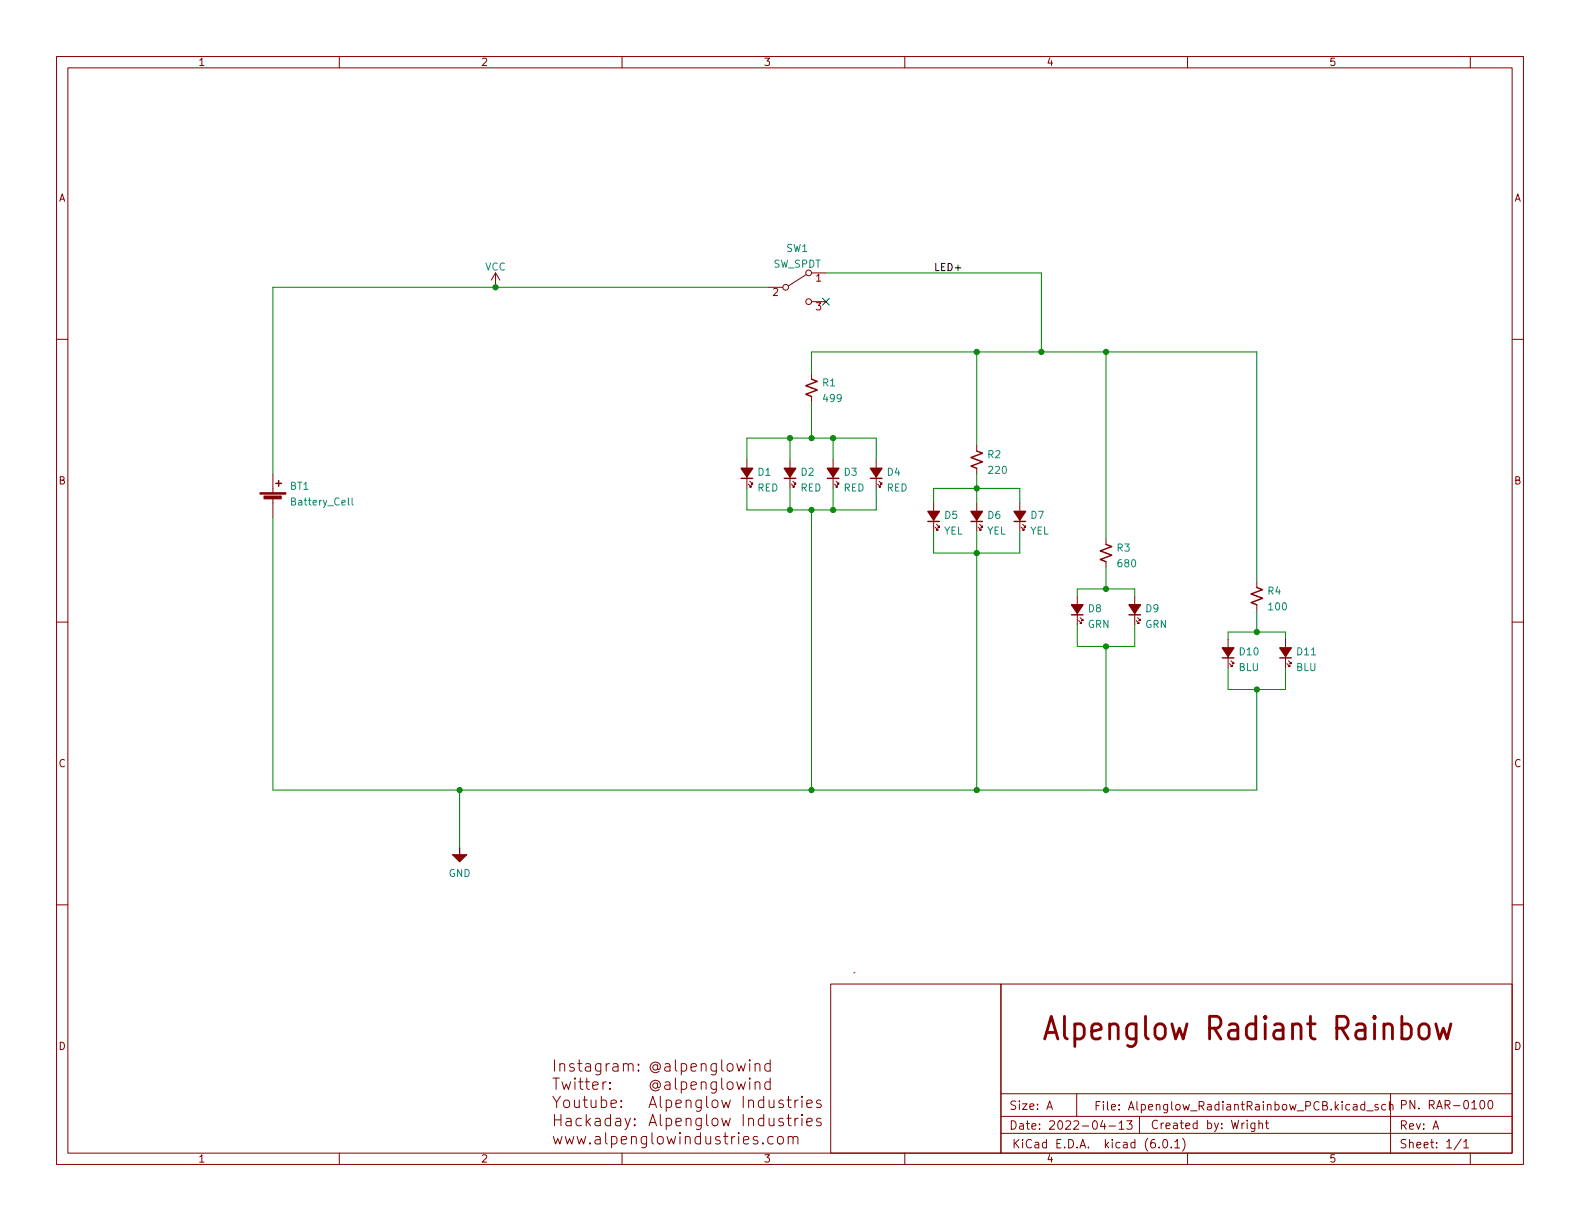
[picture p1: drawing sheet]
<svg xmlns="http://www.w3.org/2000/svg" width="279mm" height="216mm" viewBox="0 0 279 216" stroke-linecap="round" stroke-linejoin="round" font-family="sans-serif">
<g fill="none" stroke="#840000" stroke-width=".18">
<path d="M10 10h259.4v195.9h-259.4zM12 12h255.4v191.9h-255.4zM60 10v2M110 10v2M160 10v2M210 10v2M260 10v2M10 60h2M87.6 48.3l-.7 1.2M87.6 48.3v2.5M87.6 48.3l.8 1.2M135.9 50.8h2.5"/>
<path d="M142.6 48.5l-3.2 2M143.5 48.3h2.5M143.5 53.3h2.5M267.4 60h2M143.5 66v1.1M143.5 70.1v1M172.7 78.7v1.1M48.3 83.8v3.3M48.3 88.1v3.3M132.1 81.3v5.1M132.3 85.6l.5 .5h-.2h.2v-.2M132.6 85.1l.5 .5h-.3h.3v-.3"/>
<path d="M139.7 81.3v5.1M140 85.6l.5 .5h-.3h.3v-.2M140.2 85.1l.5 .5h-.2h.2v-.3M147.3 81.3v5.1M147.6 85.6l.5 .5h-.3h.3v-.2M147.8 85.1l.5 .5h-.2h.2v-.3M154.9 81.3v5.1M155.2 85.6l.5 .5h-.3h.3v-.2M155.4 85.1l.6 .5h-.3h.3v-.3M165.1 88.9v5.1M165.4 93.2l.5 .5h-.3h.3v-.2M165.6 92.7l.5 .5h-.2h.2v-.2"/>
<path d="M172.7 82.8v1M172.7 88.9v5.1M173 93.2l.5 .5h-.3h.3v-.2M173.2 92.7l.5 .5h-.2h.2v-.2M180.3 88.9v5.1M180.6 93.2l.5 .5h-.3h.3v-.2M180.8 92.7l.6 .5h-.3h.3v-.2M195.6 95.3v1M195.6 99.3v1M10 110h2M190.5 105.4v5.1M190.8 109.7l.5 .5h-.3h.3v-.2"/>
<path d="M191 109.2l.5 .5h-.2h.2v-.2M200.7 105.4v5.1M200.9 109.7l.5 .5h-.2h.2v-.2M201.2 109.2l.5 .5h-.3h.3v-.2M217.2 113v5.1M217.4 117.3l.5 .6h-.2h.2v-.3M217.7 116.8l.5 .5h-.3h.3v-.2M222.2 102.9v1M222.2 106.9v1.1M227.3 113v5.1M227.6 117.3l.5 .6h-.3h.3v-.3M227.8 116.8l.5 .5h-.2h.2v-.2"/>
<path d="M267.4 110h2M10 160h2M267.4 160h2M146.9 174h30.1v29.9h-30.1zM151 172h.1M177 174h90.4v29.9h-90.4zM97.8 193.8l.6 1.1 .7-1.1M97.8 190.6h1.1M98.1 187.4v2M98.1 197.1v2M98.1 198h1.1M98.3 190.6v2"/>
<path d="M98.4 194.9v.9M99 188.3a.5 .5 0 0 1 .9 .1v1M99 188.1v1.3M99.2 197.1v2M99.4 191.3l.4 1.3 .3-.9 .4 .9 .4-1.3M99.9 194.6a.54 .54 0 0 1 .8 .3v.6a.54 .54 0 0 1-.5 .4 .54 .54 0 0 1-.5-.4v-.6zM100.1 197.8l.2-.1 .6 .1 .1 1.3M101 198.2l-.7 .1a.39 .39 0 0 0-.3 .4 .39 .39 0 0 0 .3 .4l.7-.1M101.5 188.2l-.5-.1-.3 .3 .1 .2 .7 .2 .1 .2-.1 .3-.2 .1-.6-.1M101.6 194.5l.1 1.2a.54 .54 0 0 0 .7 0M101.7 190.6l-.1 .1 .1 .1 .1-.1-.1-.1v.2M101.7 191.3v1.3"/>
<path d="M102.1 188.1h.8M102.3 191.3h.8M102.4 187.4v1.7l.1 .2 .4 .1M102.4 194.5v1.3M102.6 190.6v1.7l.1 .2 .4 .1M102.8 197.8l-.6-.1-.3 .4v.6l.2 .3 .1 .1 .6-.1M103.1 194.5h.8M103.4 193.8v1.8l.1 .1 .4 .1M103.5 191.3h.7M103.6 188.2l.2-.1 .5 .1 .1 1.2M103.7 197.1v2M103.8 190.6v1.7l.1 .2 .3 .1"/>
<path d="M103.9 198.3l.5 .8M104.4 188.5l-.6 .1a.39 .39 0 0 0-.3 .4 .39 .39 0 0 0 .3 .4l.6-.1M104.4 197.7l-.7 .8M104.5 194.5l.1 1.2a.54 .54 0 0 0 .8 0M104.8 192l1-.2-.1-.4-.6-.1-.3 .3 .1 .9 .2 .1 .6-.1M105.3 197.8l.2-.1 .6 .1v1.3M105.4 194.5v1.3M106.1 198.2l-.6 .1a.39 .39 0 0 0-.3 .4 .39 .39 0 0 0 .3 .4l.6-.1M106.2 188.1v1.6a.54 .54 0 0 1-.8 .3M106.2 188.2l-.5-.1-.4 .4v.5l.2 .3 .2 .1 .5-.1M106.3 194.6l.6-.1 .4 .4v.6l-.2 .2-.2 .1-.6-.1M106.3 193.8v2"/>
<path d="M106.6 191.3v1.3M107.2 191.3a.51 .51 0 0 0-.6 .4M107.2 188.1v1.3M107.8 188.1a.51 .51 0 0 0-.6 .4M107.9 192.4l.1 .1-.1 .1-.1-.1 .1-.1v.2M107.9 191.4l.1 .1-.1 .1-.1-.1 .1-.1v.2M108 197.8l-.6-.1-.4 .4v.6l.2 .3 .2 .1 .6-.1M108 197.1v2M108.1 195.2l.9-.2-.1-.4-.6-.1-.2 .3v.9l.2 .1 .6-.1M108.4 188.2l.2-.1 .6 .1 .1 1.2M108.9 197.8l.2-.1 .6 .1 .1 1.3M109.3 188.5l-.7 .1a.39 .39 0 0 0-.3 .4 .39 .39 0 0 0 .3 .4l.7-.1"/>
<path d="M109.8 198.2l-.7 .1a.39 .39 0 0 0-.3 .4 .39 .39 0 0 0 .3 .4l.7-.1M109.9 195.7h.1l-.1 .1-.1-.1h.1v.1M109.9 194.6l.1 .1-.1 .1-.1-.1 .1-.1v.2M110.2 188.3a.5 .5 0 0 1 .9 .1v1M110.2 188.1v1.3M110.5 197.7l.5 1.4M111.1 188.4l.3-.3 .5 .1 .1 1.2M111.5 197.7l-.7 1.8-.3 .2M112.2 198.9l.1 .1-.1 .1-.1-.1 .1-.1v.2M112.2 197.8l.1 .1-.1 .1-.1-.1 .1-.1v.2M112.9 189.2l.1 .1-.1 .1-.1-.1 .1-.1v.2M112.9 188.2l.1 .1-.1 .1-.1-.1 .1-.1v.2"/>
<path d="M114.8 195.8l.6-2 .7 2M114.8 199.1l.6-2 .7 2M115 195.3h.9M115 198.5h.9M116.3 188.5a.48 .48 0 0 0-.7-.1 .48 .48 0 0 0 0 .7 .48 .48 0 0 0 .7-.1M116.3 188.3v.7l.1 .1 .3-.1a.9 .9 0 0 0-.9-1.2 .9 .9 0 0 0-.7 1.3 .94 .94 0 0 0 1.5 .3M116.3 191.7a.48 .48 0 0 0-.7-.1 .48 .48 0 0 0 0 .7 .48 .48 0 0 0 .7-.1M116.3 191.5v.7l.1 .1 .3-.1a.9 .9 0 0 0-.9-1.2 .9 .9 0 0 0-.7 1.3 .94 .94 0 0 0 1.5 .3M116.8 193.8v1.8l.3 .2M116.8 197.1v1.7l.3 .3M117.6 188.2l.2-.1 .6 .1 .1 1.2M117.6 191.4l.2-.1 .6 .1 .1 1.2"/>
<path d="M117.8 194.6l.6-.1 .4 .4v.6l-.2 .2-.2 .1-.6-.1M117.8 197.8l.6-.1 .4 .4v.6l-.2 .3-.2 .1-.6-.1M117.8 194.5v2M117.8 197.7v2M118.5 188.5l-.7 .1a.39 .39 0 0 0-.3 .4 .39 .39 0 0 0 .3 .4l.7-.1M118.5 191.8l-.7 .1a.39 .39 0 0 0-.3 .3 .39 .39 0 0 0 .3 .4l.7-.1M119.4 187.4v1.7l.3 .3M119.4 190.6v1.7l.3 .3M119.5 195.2l1-.2-.1-.4-.6-.1-.3 .3 .1 .9 .2 .1 .6-.1M119.5 198.4l1-.2-.1-.4-.6-.1-.3 .3 .1 1 .2 .1 .6-.1M120.5 188.2l.6-.1 .3 .4v.5l-.2 .3-.1 .1-.6-.1M120.5 191.4l.6-.1 .3 .4v.5l-.2 .3-.1 .1-.6-.1"/>
<path d="M120.5 188.1v2M120.5 191.3v2M121.3 194.7a.5 .5 0 0 1 .9 .1v1M121.3 197.9a.5 .5 0 0 1 .9 .1v1.1M121.3 194.5v1.3M121.3 197.7v1.4M122.2 188.7l.9-.2v-.3l-.6-.1-.3 .3 .1 .9 .2 .1 .6-.1M122.2 192l.9-.2v-.4l-.6-.1-.3 .3 .1 .9 .2 .1 .6-.1M124 188.3a.5 .5 0 0 1 .9 .1v1M124 191.5a.5 .5 0 0 1 .9 .1v1M124 194.5v1.6a.54 .54 0 0 1-.9 .3M124 194.6l-.6-.1-.3 .4v.6l.1 .2 .2 .1 .6-.1"/>
<path d="M124 197.7v1.7a.54 .54 0 0 1-.9 .2M124 197.8l-.6-.1-.3 .4v.6l.1 .3 .2 .1 .6-.1M124 188.1v1.3M124 191.3v1.3M125 193.8v1.8l.2 .2M125 197.1v1.7l.2 .3M126 194.7a.54 .54 0 0 1 .5-.2 .54 .54 0 0 1 .5 .4v.6a.54 .54 0 0 1-.6 .4 .54 .54 0 0 1-.5-.4zM126 197.9a.54 .54 0 0 1 .5-.2 .54 .54 0 0 1 .5 .4v.6a.54 .54 0 0 1-.6 .4 .54 .54 0 0 1-.5-.4zM126.7 188.1v1.6a.54 .54 0 0 1-.9 .3M126.7 188.2l-.6-.1-.4 .4v.5l.2 .3 .2 .1 .6-.1M126.7 191.3v1.6a.54 .54 0 0 1-.9 .3M126.7 191.4l-.6-.1-.4 .4v.5l.2 .3 .2 .1 .6-.1"/>
<path d="M127.6 187.4v1.7l.3 .3M127.6 190.6v1.7l.3 .3M127.6 194.5l.4 1.3 .4-.9 .4 .9 .3-1.3M127.6 197.7l.4 1.4 .4-1 .4 1 .3-1.4M128.8 188.2a.54 .54 0 0 1 .8 .3v.5a.54 .54 0 0 1-.5 .4 .54 .54 0 0 1-.5-.4v-.5zM128.8 191.4a.54 .54 0 0 1 .8 .3v.5a.54 .54 0 0 1-.5 .4 .54 .54 0 0 1-.5-.4v-.5zM130.3 188.1l.4 1.3 .4-.9 .3 .9 .4-1.3M130.3 191.3l.4 1.3 .4-.9 .3 .9 .4-1.3M131.4 193.8v2M131.4 197.1v2M132.4 194.7a.5 .5 0 0 1 .8 .1v1M132.4 197.9a.5 .5 0 0 1 .8 .1v1.1"/>
<path d="M132.4 194.5v1.3M132.4 197.7v1.4M132.6 187.4l-.1 .1 .1 .1 .1-.1-.1-.1v.2M132.6 190.6l-.1 .1 .1 .1 .1-.1-.1-.1v.2M132.6 188.1v1.3M132.6 191.3v1.3M133.5 188.3a.5 .5 0 0 1 .9 .1v1M133.5 191.5a.5 .5 0 0 1 .9 .1v1M133.5 188.1v1.3M133.5 191.3v1.3M135.1 194.6l-.6-.1-.4 .4v.6l.2 .2 .2 .1 .6-.1M135.1 197.8l-.6-.1-.4 .4v.6l.2 .3 .2 .1 .6-.1"/>
<path d="M135.1 193.8v2M135.1 197.1v2M136 194.5l.1 1.2a.54 .54 0 0 0 .8 0M136 197.7l.1 1.3a.54 .54 0 0 0 .8-.1M136.2 188.2l-.6-.1-.4 .4v.5l.2 .3 .2 .1 .6-.1M136.2 191.4l-.6-.1-.4 .4v.5l.2 .3 .2 .1 .6-.1M136.2 187.4v2M136.2 190.6v2M136.9 194.5v1.3M136.9 197.7v1.4M138.5 194.6l-.5-.1-.3 .3 .1 .3 .7 .2 .1 .2-.1 .2-.2 .1-.6-.1M138.5 197.8l-.5-.1-.3 .3 .1 .3 .7 .2 .1 .2-.1 .3-.2 .1-.6-.1"/>
<path d="M139.1 194.5h.8M139.1 197.7h.8M139.4 193.8v1.8l.1 .1 .4 .1M139.4 197.1v1.7l.1 .2 .4 .1M140.6 194.5v1.3M140.6 197.7v1.4M141.1 194.5a.51 .51 0 0 0-.5 .4M141.1 197.7a.51 .51 0 0 0-.5 .4M141.8 193.8l-.1 .1 .1 .1 .1-.1-.1-.1v.2M141.8 197.1l-.1 .1 .1 .1 .1-.1-.1-.1v.2M141.8 194.5v1.3M141.8 197.7v1.4"/>
<path d="M142.7 195.2l.9-.2-.1-.4-.5-.1-.3 .3 .1 .9 .2 .1 .5-.1M142.7 198.4l.9-.2-.1-.4-.5-.1-.3 .3 .1 1 .2 .1 .5-.1M145.1 194.6l-.4-.1-.3 .3 .1 .3 .6 .2 .1 .2-.1 .2-.1 .1-.6-.1M145.1 197.8l-.4-.1-.3 .3 .1 .3 .6 .2 .1 .2-.1 .3-.1 .1-.6-.1M177 197.4h90.4M177 193.4h90.4M185.1 196.2l.5-1.5 .5 1.5M185.3 195.8h.7M190.4 193.4v4M195 198.1l-.4 1.1h.9M195.3 198.7v1M196.1 199.1h1.2"/>
<path d="M197.9 198.6l.4-.4v1.5M197.9 199.7h.9M199.3 198.2h.9l-.5 .5 .4 .2v.6l-.2 .2h-.4l-.2-.2M201.5 197.4v3M221.9 198.6v1.2l-.3 .3-.3-.1M221.9 198.6h-.4l-.3 .3v.4l.1 .2h.6M222.6 198.7l.2-.1h.4l.1 1M222.6 198.1v1.5M223.8 198.6h.5M224 198.1v1.3l.3 .2M239.3 195.4h.6l.1 .9M240 195.6l-.5 .1a.29 .29 0 0 0-.2 .3 .29 .29 0 0 0 .2 .3l.5-.1"/>
<path d="M241.3 195.4l-.4-.1-.3 .3v.4l.2 .2h.5M241.3 194.8v1.5M241.7 196.4h1.1M243.7 195.4l-.4-.1-.2 .2 .1 .2 .5 .2v.3h-.6M245 195.4l-.4-.1-.3 .3v.4l.2 .2h.5M245.7 195.4l.2-.1 .4 .1v.9M245.7 194.8v1.5M245.9 193.4v10.5M253.4 199.7l.5-1.5 .5 1.5M261.9 194.6h.1a.81 .81 0 0 1 .6 .6 .81 .81 0 0 1-.3 .8l-.1 .1a.82 .82 0 0 1-.6-.6 .82 .82 0 0 1 .3-.9zM263.3 194.6h.2a.8 .8 0 0 1 .5 .7 .8 .8 0 0 1-.5 .8 1 1 0 0 1-.2-1.5zM60 203.9v2"/>
<path d="M97.9 201l.3 1.3 .4-1 .4 1 .4-1.3M100 201l.3 1.3 .4-1 .4 1 .4-1.3M102.1 201l.3 1.3 .4-1 .4 1 .4-1.3M104.3 202.1l.1 .1-.1 .1-.1-.1 .1-.1v.2M105.3 201h.2h.6v1.3M106.1 201.4l-.6 .1a.39 .39 0 0 0-.3 .4 .39 .39 0 0 0 .3 .4l.6-.1M107.1 200.3v1.7l.3 .3M108.1 201h.6l.4 .3v.6l-.2 .3-.2 .1-.6-.1M108.1 201v2M109.9 201.6l.9-.2-.1-.4h-.6l-.2 .2 .1 1 .1 .1 .6-.1M110 203.9v2M111.7 201.1a.5 .5 0 0 1 .8 .1v1.1"/>
<path d="M111.7 201v1.3M114.3 201v1.6a.54 .54 0 0 1-.8 .3M114.3 201h-.5l-.4 .3v.6l.2 .3 .2 .1 .5-.1M115.3 200.3v1.7l.3 .3M116.4 201a.54 .54 0 0 1 .9 .3v.6a.54 .54 0 0 1-.5 .4 .54 .54 0 0 1-.6-.4v-.6zM118 201l.3 1.3 .4-1 .4 1 .4-1.3M120.2 200.3l-.1 .1 .1 .1 .1-.1-.1-.1v.2M120.2 201v1.3M121.2 201.1a.5 .5 0 0 1 .9 .1v1.1M121.2 201v1.3M123.9 201h-.6l-.4 .3v.6l.2 .3 .2 .1 .6-.1M123.9 200.3v2"/>
<path d="M124.8 201l.1 1.2a.54 .54 0 0 0 .8-.1M125.7 201v1.3M127.3 201h-.5l-.3 .2 .1 .3 .7 .2 .1 .2-.1 .3-.2 .1-.6-.1M128 201h.7M128.2 200.3v1.7l.1 .2 .4 .1M129.4 201v1.3M130 201a.51 .51 0 0 0-.6 .3M130.6 200.3l-.1 .1 .1 .1 .1-.1-.1-.1v.2M130.6 201v1.3M131.5 201.6l.9-.2-.1-.4h-.5l-.3 .2 .1 1 .2 .1 .5-.1M134 201h-.5l-.3 .2 .1 .3 .7 .2 .1 .2-.1 .3-.2 .1-.6-.1M134.9 202.1l.1 .1-.1 .1-.1-.1 .1-.1v.2"/>
<path d="M136.7 201h-.6l-.3 .3v.6l.2 .3 .1 .1 .6-.1M137.7 201a.54 .54 0 0 1 .8 .3v.6a.54 .54 0 0 1-.5 .4 .54 .54 0 0 1-.5-.4v-.6zM139.4 201.1a.5 .5 0 0 1 .8 .1v1.1M139.4 201v1.3M140.2 201.2l.3-.2h.5l.1 1.3M159 204h.1M160 203.9v2M177 200.4h90.4M205 202.8v.2M205.8 201.5h.2a.81 .81 0 0 1 .6 .6 .81 .81 0 0 1-.3 .8l-.2 .1a.81 .81 0 0 1-.6-.6 .81 .81 0 0 1 .3-.9zM207.1 202.8v.2M207.8 201.9l.4-.4v1.5"/>
<path d="M207.8 203h.8M209.1 201.3a1.72 1.72 0 0 1 0 2.3M210 203.9v2M258.4 201.4l-1.3 1.9M258.8 201.9l.5-.4v1.5M258.8 203h.9M260 203.9v2"/>
<circle cx="138.9" cy="50.8" r=".51"/>
<circle cx="143" cy="48.3" r=".51"/>
<circle cx="143" cy="53.3" r=".51"/>
</g>
<path d="M184.7 183.7l1.2-4 1.2 4M185.1 182.6h1.6M251.2 181.2a.91 .91 0 0 1 1.5 .6v1.1a.93 .93 0 0 1-.9 .8 .93 .93 0 0 1-.9-.8v-1.1zM253.9 181l.7 2.7 .6-1.9 .7 1.9 .7-2.7" fill="none" stroke="#840000" stroke-width=".5"/>
<g fill="none" stroke="#840000" stroke-width=".25">
<path d="M143.5 67.1l1 .3-2 .8 2 .8-2 .7 1 .4M172.7 79.8l1 .3-2 .8 2 .8-2 .7 1 .4M48.8 85.5h1M49.3 85v1M131.1 84.6h2M138.7 84.6h2M146.3 84.6h2M153.9 84.6h2.1M164.1 92.2h2M171.7 92.2h2M179.3 92.2h2.1M195.6 96.3l1 .3-2 .8 2 .8-2 .7 1 .4"/>
<path d="M189.5 108.7h2M199.6 108.7h2.1M216.2 116.3h2M222.2 103.9l1.1 .4-2.1 .7 2.1 .8-2.1 .8 1 .3M226.3 116.3h2"/>
</g>
<g fill="#840000" stroke="#840000" stroke-width=".25">
<path d="M153.9 82.8h2.1l-1.1 1.5z"/>
<path d="M138.7 82.8h2l-1 1.5z"/>
<path d="M171.7 90.4h2l-1 1.5z"/>
<path d="M164.1 90.4h2l-1 1.5z"/>
<path d="M131.1 82.8h2l-1 1.5z"/>
<path d="M146.3 82.8h2l-1 1.5z"/>
<path d="M199.6 106.9h2.1l-1 1.6z"/>
<path d="M179.3 90.4h2.1l-1.1 1.5z"/>
<path d="M216.2 114.6h2l-1 1.5z"/>
<path d="M226.3 114.6h2l-1 1.5z"/>
<path d="M189.5 106.9h2l-1 1.6z"/>
</g>
<g fill="#840000" stroke="#840000" stroke-width=".18">
<path d="M81.3 149.9v1.2h1.2l-1.2 1.3-1.3-1.3h1.3z"/>
<path d="M46 87.1h4.5v.3h-4.5z"/>
<path d="M46.7 87.7h3v.5h-3z"/>
</g>
<path d="M62.3 88v1.1l.1 .2" fill="none" stroke="#008484" stroke-width=".18"/>
<g fill="none" stroke="#008400" stroke-width=".18">
<path d="M135.9 50.8h-87.6v33M146 48.3h38.1v13.9M139.7 77.5v3.8M143.5 66v-3.8h78.7v40.7M143.5 71.1v6.4M147.3 77.5v3.8M172.7 62.2v16.5M195.6 62.2v33.1M48.3 91.4v48.3h173.9v-17.8M132.1 81.3v-3.8h22.8v3.8M132.1 86.4v3.8h22.8v-3.8M139.7 86.4v3.8"/>
<path d="M143.5 90.2v49.5M147.3 86.4v3.8M165.1 94v3.8h15.2v-3.8M165.1 88.9v-2.5h15.2v2.5M172.7 83.8v5.1M172.7 94v45.7M190.5 110.5v3.8h10.2v-3.8M190.5 105.4v-1.3h10.2v1.3M195.6 100.3v3.8M195.6 114.3v25.4M217.2 113v-1.2h10.1v1.2M217.2 118.1v3.8h10.1v-3.8"/>
<path d="M222.2 108v3.8M81.3 139.7v10.2"/>
</g>
<path d="M145.4 52.7l1.3 1.2M146.7 52.7l-1.3 1.2" fill="none" stroke="#000084" stroke-width=".18"/>
<g fill="#008400" stroke="#008400" stroke-width=".18">
<circle cx="172.7" cy="62.2" r=".46"/>
<circle cx="172.7" cy="97.8" r=".46"/>
<circle cx="172.7" cy="86.4" r=".46"/>
<circle cx="143.5" cy="90.2" r=".46"/>
<circle cx="139.7" cy="90.2" r=".46"/>
<circle cx="143.5" cy="139.7" r=".46"/>
<circle cx="147.3" cy="77.5" r=".46"/>
<circle cx="143.5" cy="77.5" r=".46"/>
<circle cx="139.7" cy="77.5" r=".46"/>
<circle cx="87.6" cy="50.8" r=".46"/>
<circle cx="147.3" cy="90.2" r=".46"/>
<circle cx="81.3" cy="139.7" r=".46"/>
<circle cx="222.2" cy="111.8" r=".46"/>
<circle cx="184.1" cy="62.2" r=".46"/>
<circle cx="195.6" cy="62.2" r=".46"/>
<circle cx="172.7" cy="139.7" r=".46"/>
<circle cx="195.6" cy="139.7" r=".46"/>
<circle cx="195.6" cy="104.1" r=".46"/>
<circle cx="222.2" cy="121.9" r=".46"/>
<circle cx="195.6" cy="114.3" r=".46"/>
</g>
<text font-size="5.6" fill="#840000" x="187.3" y="183.9">Alpenglow Radiant Rainbow</text>
<g font-size="2.1" fill="#840000">
<text x="178.4" y="196.3">Size: A</text>
<text x="193.4" y="196.4">File: Alpenglow_RadiantRainbow_PCB.kicad_sch</text>
<text x="247.4" y="196.1">PN. RAR-0100</text>
<text x="178.4" y="199.7">Date: 2022-04-13</text>
<text x="178.9" y="203">KiCad E.D.A. kicad (6.0.1)</text>
<text x="203.4" y="199.6">Created by: Wright</text>
<text x="247.4" y="199.7">Rev: A</text>
<text x="247.4" y="203">Sheet: 1/1</text>
</g>
<g font-size="1.8" fill="#840000">
<text x="35" y="11.6">1</text>
<text x="85" y="11.6">2</text>
<text x="135" y="11.6">3</text>
<text x="185" y="11.6">4</text>
<text x="235" y="11.6">5</text>
<text x="10.3" y="35.6">A</text>
<text x="267.7" y="35.6">A</text>
<text x="136.7" y="52.3">2</text>
<text x="144.3" y="49.8">1</text>
<text x="144.3" y="54.9">3</text>
<text x="10.3" y="85.7">B</text>
<text x="267.7" y="85.7">B</text>
<text x="10.3" y="135.6">C</text>
<text x="267.7" y="135.6">C</text>
<text x="10.3" y="185.7">D</text>
<text x="267.7" y="185.7">D</text>
<text x="35" y="205.6">1</text>
<text x="85" y="205.6">2</text>
<text x="135" y="205.6">3</text>
<text x="185" y="205.6">4</text>
<text x="235" y="205.6">5</text>
</g>
<g font-size="1.8" fill="#008484">
<text x="85.8" y="47.8">VCC</text>
<text x="136.7" y="47.3">SW_SPDT</text>
<text x="139.1" y="44.5">SW1</text>
<text x="145.5" y="68.3">R1</text>
<text x="145.7" y="71.1">499</text>
<text x="174.7" y="81">R2</text>
<text x="174.9" y="83.8">220</text>
<text x="51.3" y="86.6">BT1</text>
<text x="51.8" y="89.4">Battery_Cell</text>
<text x="133.9" y="86.9">RED</text>
<text x="134" y="84.1">D1</text>
<text x="141.5" y="86.9">RED</text>
<text x="141.7" y="84.1">D2</text>
<text x="149.2" y="86.9">RED</text>
<text x="149.3" y="84.1">D3</text>
<text x="156.8" y="86.9">RED</text>
<text x="156.9" y="84.1">D4</text>
<text x="166.9" y="94.5">YEL</text>
<text x="167.1" y="91.7">D5</text>
<text x="174.5" y="94.5">YEL</text>
<text x="174.7" y="91.7">D6</text>
<text x="182.1" y="94.5">YEL</text>
<text x="182.3" y="91.7">D7</text>
<text x="197.5" y="97.5">R3</text>
<text x="197.8" y="100.3">680</text>
<text x="224.2" y="105.1">R4</text>
<text x="224.4" y="107.9">100</text>
<text x="192.3" y="111">GRN</text>
<text x="192.5" y="108.2">D8</text>
<text x="202.5" y="111">GRN</text>
<text x="202.6" y="108.2">D9</text>
<text x="219" y="118.6">BLU</text>
<text x="219.2" y="115.9">D10</text>
<text x="229.2" y="118.6">BLU</text>
<text x="229.4" y="115.9">D11</text>
<text x="79.3" y="155.1">GND</text>
</g>
<text font-size="1.8" x="165.1" y="47.9">LED+</text>
</svg>
